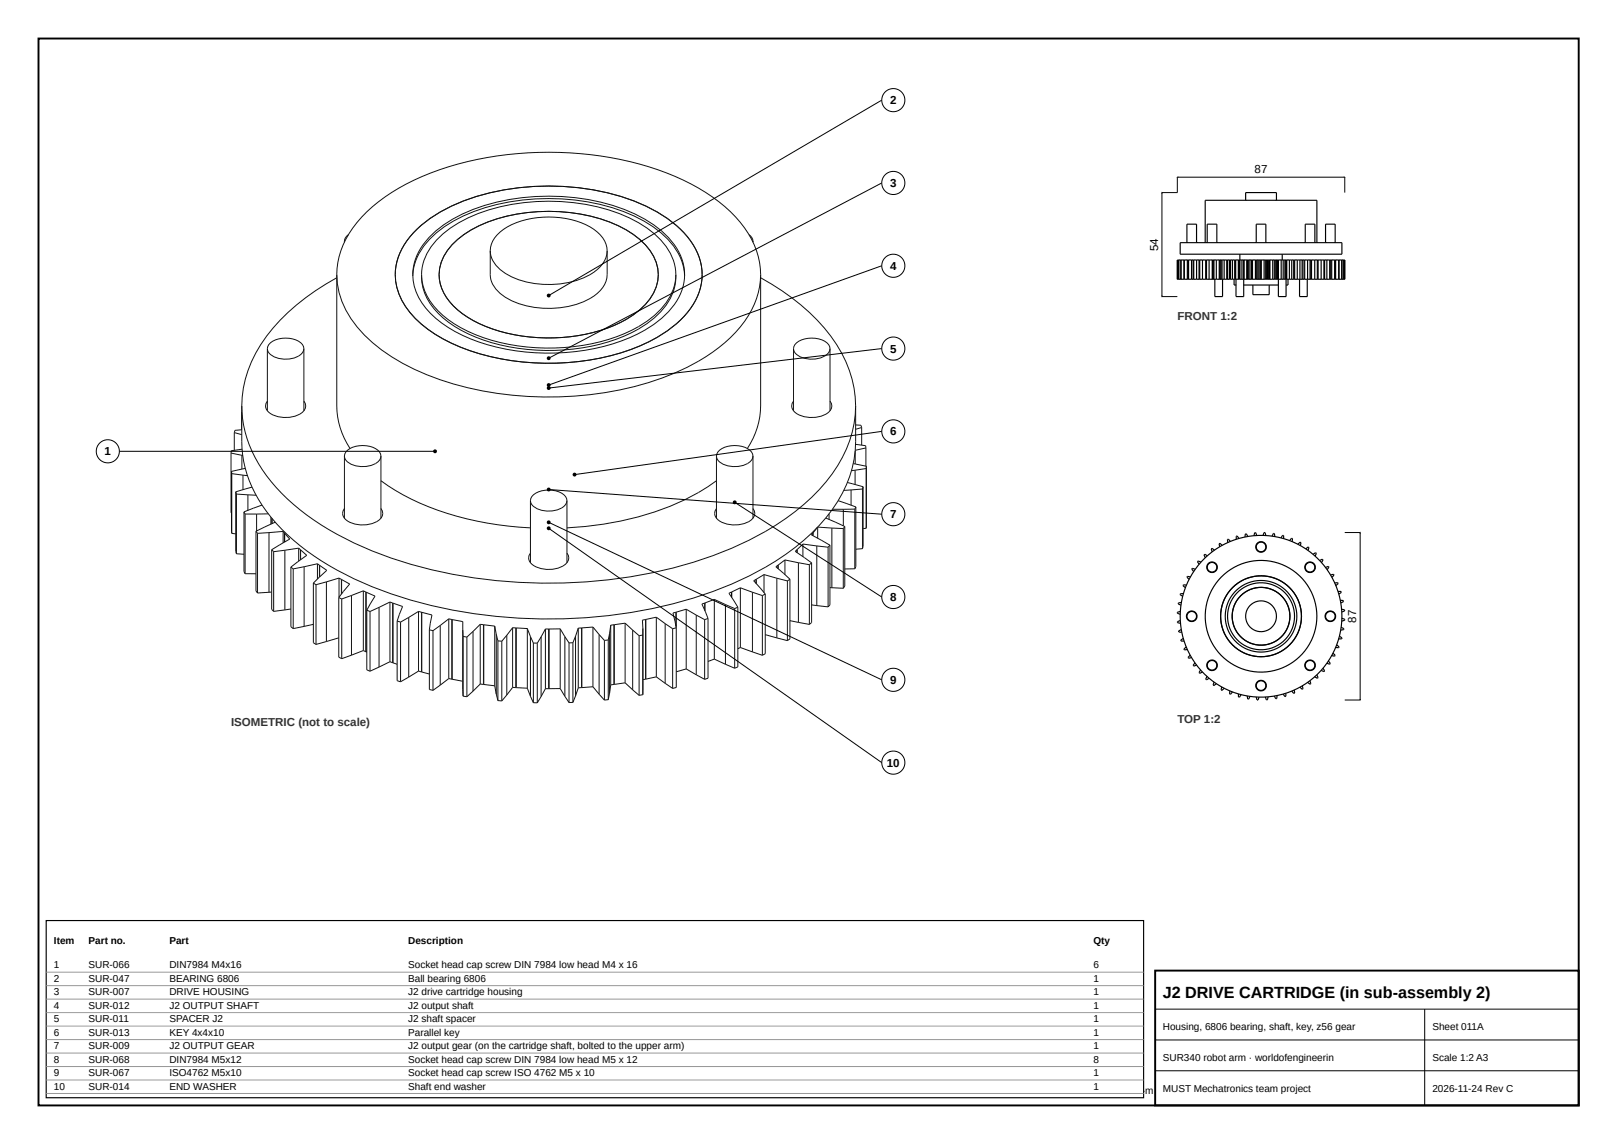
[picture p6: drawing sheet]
<svg xmlns="http://www.w3.org/2000/svg" width="420mm" height="297mm" viewBox="0 0 420 297" stroke-linecap="round" stroke-linejoin="round" font-family="sans-serif">
<path d="M10 10h400v277h-400zM300 252h110v35h-110z" fill="none" stroke="#000" stroke-width=".5"/>
<path d="M349.2 50v-4h-43.4v4h-4v27h4M31 117.2h82M349.2 138.3h4v43.4h-4M300 262h110M300 270h110M300 278h110M370 262v25" fill="none" stroke="#000" stroke-width=".26"/>
<g fill="none" stroke="#111" stroke-width=".26">
<path d="M108.3 59.5a43.2 43.2 0 0 1 22.6-10.2 63.8 63.8 0 0 1 36.9 4.2 26.6 26.6 0 0 1 12.8 11.1 14.6 14.6 0 0 1-3 17.5 41 41 0 0 1-21.7 10.9 64 64 0 0 1-38.7-3.9 27.2 27.2 0 0 1-12.8-11.1 14.8 14.8 0 0 1 2.9-17.5zM87.5 72.1a51.6 51.6 0 0 0-21.1 19.5 28.9 28.9 0 0 0-3.6 13.8M87.5 71.3v34.1a20.3 20.3 0 0 0 3.4 11M87.5 71.3a23.7 23.7 0 0 0 9.2 17.7 60.7 60.7 0 0 0 28.5 12.5 89.9 89.9 0 0 0 50.1-4.7 40.9 40.9 0 0 0 19-14.8 20.3 20.3 0 0 0 3.2-10.7M87.5 71.3a23.7 23.7 0 0 1 9.2-17.6 62.5 62.5 0 0 1 29.8-12.8 88.1 88.1 0 0 1 50.9 5.8 37.6 37.6 0 0 1 17.8 15.4 19.8 19.8 0 0 1 2.3 9.2M90.5 60.9a2.15 2.15 0 0 0-1 1.9M107.2 71.6a14.7 14.7 0 0 1 6.1-11.2 42.7 42.7 0 0 1 22.4-8.5 54 54 0 0 1 31.6 5.5 20.9 20.9 0 0 1 9.7 10.3l.6 1.9 .2 2M109.5 71.3a13.7 13.7 0 0 0 5.5 11.2 41.5 41.5 0 0 0 24.3 8.4 49.2 49.2 0 0 0 26.5-5.5 18.7 18.7 0 0 0 9.4-10.7l.3-3.4M109.5 71.3a14.2 14.2 0 0 0 5.5 10.6 41.5 41.5 0 0 0 24.3 8.4 49.2 49.2 0 0 0 26.5-5.5 18.7 18.7 0 0 0 9.4-10.7l.3-2.8M109.5 71.3a13.6 13.6 0 0 1 5.5-10.6 39.4 39.4 0 0 1 21.1-8.1 50.3 50.3 0 0 1 29.7 5.2 18.6 18.6 0 0 1 9.4 10.7l.3 2.8M111.4 61.7a37.5 37.5 0 0 1 20.8-9.9 56.6 56.6 0 0 1 32.7 3.8 24.1 24.1 0 0 1 11.4 9.8 12.9 12.9 0 0 1-2.7 15.5 36.2 36.2 0 0 1-19.2 9.6 56.7 56.7 0 0 1-34.3-3.4 23.1 23.1 0 0 1-12-11.3 13.1 13.1 0 0 1 3.3-14.1zM117.4 63.6a30.2 30.2 0 0 1 16.8-8 44.7 44.7 0 0 1 28.4 4.1 15.7 15.7 0 0 1 8.2 10 11.4 11.4 0 0 1-4.6 10.7 35.3 35.3 0 0 1-20.2 7.2 42.2 42.2 0 0 1-24.6-5.3 14.7 14.7 0 0 1-7.3-9.8 11 11 0 0 1 3.3-8.9z"/>
<path d="M127.3 65.1l.1 6.8a7.3 7.3 0 0 0 3.8 5.3 23.3 23.3 0 0 0 23-.3 7.2 7.2 0 0 0 3.5-5.6v-6.2M127.3 65.1l.1 .7a7.3 7.3 0 0 0 3.8 5.2 23.3 23.3 0 0 0 23-.3 7.2 7.2 0 0 0 3.5-5.6M127.3 65.1a7.6 7.6 0 0 1 4.5-6.2 23.4 23.4 0 0 1 22.4 .7 7.1 7.1 0 0 1 3.5 5.5M194.5 60.9a2.15 2.15 0 0 1 1 1.9M197.5 72.1a51.6 51.6 0 0 1 21.1 19.5 28.9 28.9 0 0 1 3.6 13.8M197.5 71.3v34.1a20.3 20.3 0 0 1-3.4 11M69.4 90.5a2.37 2.37 0 0 0 1.8 2.1 6.7 6.7 0 0 0 7.4-1l.3-1.1M69.4 90.5a3.2 3.2 0 0 1 3-2.5 6.4 6.4 0 0 1 6.2 1.5l.3 1M69.4 90.5v16.1M78.9 90.5v16.1M206.1 90.5a2.37 2.37 0 0 0 1.7 2.1 6.7 6.7 0 0 0 7.4-1l.4-1.1M206.1 90.5a3.2 3.2 0 0 1 2.9-2.5 6.4 6.4 0 0 1 6.2 1.5l.4 1"/>
<path d="M206.1 90.5v16.1M215.6 90.5v16.1M60 117.6l.1 15.5M60 117.6l2.8 .6M60.8 112.3v4.6M60.8 112.3l2 .5M62.7 107.1v4.5M62.7 107.1h.1M62.8 105.4v9.3a32.6 32.6 0 0 0 10.3 22.7 68.2 68.2 0 0 0 23.5 14.9 130.2 130.2 0 0 0 72.7 5.7 90.8 90.8 0 0 0 37.2-15.9 39.4 39.4 0 0 0 14.8-20.7l.8-4.5 .1-11.5M62.8 105.4a32.6 32.6 0 0 0 10.3 22.7 68.2 68.2 0 0 0 23.5 14.9 129.9 129.9 0 0 0 72.7 5.7 90.8 90.8 0 0 0 37.2-15.9 39.3 39.3 0 0 0 14.8-20.7l.5-2.2 .4-4.5M62.8 106.9l-.1 .2M62.8 111.6l-1.8 .1-.2 .6"/>
<path d="M62.8 118.2v3.6M62.8 118.2h.2M62.9 116.6l-2.9 .4v.6M69.4 104.1a2.34 2.34 0 0 0 1.5 3.6 7.4 7.4 0 0 0 8.1-1.2 1.87 1.87 0 0 0-.1-2.4M89.4 118.4a2.37 2.37 0 0 0 1.8 2.1 6.7 6.7 0 0 0 7.4-1l.3-1.1M89.4 118.4a3.2 3.2 0 0 1 3-2.5 6.4 6.4 0 0 1 6.2 1.5l.3 1M89.4 118.4v16.1M98.9 118.4v16.1M186.1 118.4v.4a3.2 3.2 0 0 0 2.9 2.1 6.2 6.2 0 0 0 6.2-1.4l.3-1.1M186.1 118.4a3.2 3.2 0 0 1 2.9-2.5 6.4 6.4 0 0 1 6.2 1.5l.3 1M186.1 118.4v16.1M195.5 118.4v16.1"/>
<path d="M206.1 104.1a2.34 2.34 0 0 0 1.4 3.6 7.4 7.4 0 0 0 8.1-1.2 1.87 1.87 0 0 0 0-2.4M222.1 117.1v3.4M222.2 115.4l2.6 .3 .1 .6M222.2 110.3l1.4 .1 .2 .6M223.8 111v4.6M223.8 111l-1.6 .5M224.9 116.3v4.7M224.9 116.3l-2.8 .6M60.1 122.4l.1 16.1M60.1 122.4l.1 .6M60.2 138.5l1 .1M60.2 123v15.5"/>
<path d="M60.2 123l2.9 .4M61.2 127.7v15.5l.2 .6M61.2 127.7l.2 .6M61.4 128.3v15.5M61.4 128.3l3 .2M63.1 123.4v3.7M63.1 123.4l1.2 .1M63.4 132.9v15.5l.2 .5M63.4 132.9l.2 .6M63.6 133.5v15.4M63.6 133.5h3M63.7 121.6l-3.6 .8"/>
<path d="M64.4 128.5v4M64.4 128.5l2.1 .1M65.4 126.5l-4.2 1.2M66.5 137.9v15.5l.4 .6M66.5 137.9l.4 .6M66.6 133.5v4.3M66.9 138.5v15.5M68 131.1l-4.6 1.8M69.7 133.4l-3.1 .1M69.9 138.3v15.5M69.9 138.3l-3 .2M70.3 134.2v1.9"/>
<path d="M70.6 134.6v1.4M71.5 135.6l-5 2.3M73.5 138v2.9M73.5 138l-3.6 .3M73.5 138l.4 .4M73.9 138.4v2.3M73.9 138.4v.1M73.9 138.5v2.2M73.9 138.5l1.3 1.5-4.6 2.7M89.4 132a2.34 2.34 0 0 0 1.5 3.6 7.4 7.4 0 0 0 8.1-1.2 1.87 1.87 0 0 0-.1-2.4M98.9 124.8a68.9 68.9 0 0 0 33.2 11.8l5.7 .4M137.8 130v.4a3.2 3.2 0 0 0 2.9 2.1 6.2 6.2 0 0 0 6.2-1.5l.3-1"/>
<path d="M137.8 130a3.2 3.2 0 0 1 2.9-2.6 6.3 6.3 0 0 1 6.2 1.5l.3 1.1M137.8 130v16.1M147.2 130v16.1M186.1 124.8a65.8 65.8 0 0 1-29.4 11.3l-9.5 .9M186.1 132a2.34 2.34 0 0 0 1.4 3.6 7.4 7.4 0 0 0 8.1-1.2 1.87 1.87 0 0 0-.1-2.4M211.1 138.4l-.4 .5 4.8 2.6M211.1 138.4v.7M212.3 136.9l-1.2 1.5M214.5 134.5l4.9 2.2M215.3 133.4v1.4M216 137.1l-3.7-.2v2.8M216 137.1v15.5"/>
<path d="M216 137.1l3 .1M216.2 132.2h2.8M217.7 130l4.6 1.6M219 137.2v15.5M219 132.2v4.3M219.4 136.7v15.5l-.4 .5M219.4 136.7l-.4 .5M220.1 125.3l4 1.1M221 127.2v4M221 127.2l-1.9 .1M221.6 120.4l3.4 .6M222 132.2v15.5"/>
<path d="M222 132.2h-3M222.1 122.1v3.7M222.1 122.1l-1 .1M222.3 131.6v15.5l-.3 .6M222.3 131.6l-.3 .6M224 127v15.4M224 127l-3 .2M224.1 126.4v15.5l-.1 .5M224.1 126.4l-.1 .6M225 137.1l-.9 .2M225 136.5v.6M225 121v16.1"/>
<path d="M225 121v.6l-2.9 .5M61.4 143.8l2 .1M63.6 148.9l2.9 .1M69.9 153.8l-3 .2M70.6 142.7v15.5l.5 .5M70.6 153.7l-.7 .1M70.6 142.7l.5 .5M71.1 143.2v15.5M74 158.3l-2.9 .4M74 142.9v15.4M74 142.9l-2.9 .3M75.5 147.2v15.5l.6 .5"/>
<path d="M75.5 158.1l-1.5 .2M75.5 147.2l.6 .5M76.1 147.7v15.5M77.6 142.3v3.4M77.6 142.3l-3.6 .6M77.6 142.3l.4 .4M78 142.7v2.6M78 142.7l1.7 1.5-4.2 3M79 147.1v15.5M79 147.1l-2.9 .6M81.4 151.4v15.5l.7 .4M81.4 151.4l.7 .4"/>
<path d="M82.1 151.8v15.5M82.4 146.4v3.9M82.4 146.4l-3.4 .7M82.4 146.4l.6 .3M83 146.7v3.1M83 146.7v.1M83 146.8v3M83 146.8l1.9 1.3-3.5 3.3M84.8 151.1v15.5M84.8 151.1l-2.7 .7M88 155.1v15.5l.7 .4M88 155.1l.7 .4"/>
<path d="M88 150.1v4.9M88 150.1l-3.2 1M88 150.1l.7 .3M88.7 150.4v3.8M88.7 150.4v.1M88.7 150.5l2.1 1.1-2.8 3.5M88.7 155.5v15.5M91.3 154.6v15.5M91.3 154.6l-2.6 .9M94.4 153.4v15.5M94.4 153.4l-3.1 1.2M94.4 153.4l.6 .3"/>
<path d="M95 153.7v15.5M95 153.7h.1M95.1 153.7v15.5M95.1 153.7l2.3 1.1-2.1 3.6M95.3 158.4v15.5l.8 .4M95.3 158.4l.8 .4M96.1 158.8v15.5M98.4 157.7v15.5M98.4 157.7l-2.3 1.1M101.3 156.3v15.5M101.3 156.3l-2.9 1.4M101.3 156.3l.7 .3"/>
<path d="M102 156.6v15.5M102 156.6h.1M102.1 156.6v15.5M102.1 156.6l2.4 .9-1.4 3.7M108.7 158.7v15.5M108.7 158.7l-2.6 1.6M108.7 158.7l.8 .2M109.5 158.9v15.5M109.5 158.9v.1M109.5 159v15.5M109.5 159l2.7 .7-.7 3.8M137.8 143.6a2.33 2.33 0 0 0 1.4 3.6 7.4 7.4 0 0 0 8.1-1.2 1.86 1.86 0 0 0-.1-2.4"/>
<path d="M175.5 158.9l-.7 .3 .8 3.8-.9 .2M175.5 158.9v3.6M175.6 158.9v19.6l-.9 .2M175.6 158.9h-.1M178.2 158.2v15.5M178.2 158.2l-2.6 .7M178.2 158.2l2.6 1.5M180.8 159.7v15.5M180.8 159.7l2.2 1.2M183 156.6v1.8M183 156.6l-.7 .2 1.6 3.8M183.1 156.5v2.1"/>
<path d="M183.1 156.5l-.1 .1M185.5 155.6v15.5M185.5 155.6l-2.4 .9M185.5 155.6l2.9 1.4M188.4 157v15.5M188.4 157l2.4 1M190 153.7l-.7 .3 2.3 3.6M190 153.7v1.3M190 153.7v1.4M190 153.7h.1M190.8 158v15.5M191.6 157.6v15.5l-.8 .4"/>
<path d="M191.6 157.6l-.8 .4M192.3 152.6v15.5M192.3 152.6l-2.3 1.1M192.3 152.6l3.1 1.2M195.4 153.8v15.4M195.4 153.8l2.6 .8M196.3 150.4l-.6 .4 3 3.4M196.3 150.4v1M196.4 150.4v1.1M196.4 150.4h-.1M198 154.6v15.5M198.4 149.2v4.6"/>
<path d="M198.4 149.2l-2 1.2M198.4 149.2l3.3 .9M198.7 154.2v15.5l-.7 .4M198.7 154.2l-.7 .4M201.7 150.1v15.5M201.7 150.1l2.8 .7M202 146.7l-.5 .4 3.6 3.3M202 146.7v.9M202.1 146.7v.9M202.1 146.7h-.1M203.8 145.4v3.8M203.8 145.4l-1.7 1.3"/>
<path d="M203.8 145.4l3.5 .7M204.5 150.8v15.5M205.1 150.4v15.5l-.6 .4M205.1 150.4l-.6 .4M207 142.7l-.5 .4 4.3 3M207 142.7v.8M207 142.7h.1M207.3 146.1v15.5M207.3 146.1l2.9 .5M208.5 141.2v3.3M208.5 141.2l-1.5 1.5M208.5 141.2l3.6 .5"/>
<path d="M210.2 146.6v15.5M210.8 157l1.3 .2M210.8 146.1v15.5l-.6 .5M210.8 146.1l-.6 .5M212.1 157.2l3 .4M212.1 141.7v15.5M212.1 141.7l3 .4M215.1 142.1v15.5M215.5 152.6h.5M215.5 141.5v15.5l-.4 .6M215.5 141.5l-.4 .6M216 152.6l3 .1"/>
<path d="M222 147.7h-2.6M224 142.4l-1.7 .2M79 162.6l-2.9 .6M81.4 162.1l-2.4 .5M84.8 166.6l-2.7 .7M88 165.6l-3.2 1M91.3 170.1l-2.6 .9M94.4 168.9l.6 .3M94.4 168.9l-3.1 1.2M95 169.2h.1M95.1 169.2l.2 .1M98.4 173.2l-2.3 1.1"/>
<path d="M101.3 171.8l.7 .3M101.3 171.8l-2.9 1.4M102 172.1h.1M102.1 172.1l1 .4M103.1 161.2v15.5l.9 .3M103.1 161.2l.9 .3M104 161.5v15.5M106.1 175.8l-2.1 1.2M106.1 160.3v15.5M106.1 160.3l-2.1 1.2M108.7 174.2l.8 .2M108.7 174.2l-2.6 1.6"/>
<path d="M109.5 174.4v.1M109.5 174.5l2 .5M111.5 163.5v15.5l.9 .2M111.5 163.5l.9 .2M112.4 163.7v15.5M114.3 177.9l-1.9 1.3M114.3 162.4v15.5M114.3 162.4l-1.9 1.3M116.5 176.2l.8 .1M116.5 176.2l-2.2 1.7M116.5 160.7v15.5M116.5 160.7l-2.2 1.7"/>
<path d="M116.5 160.7l.8 .1M117.3 176.3h.1M117.3 160.8v15.5M117.3 160.8l.1 .1M117.4 176.3l2.8 .6M117.4 160.9v15.4M117.4 160.9l2.8 .5v2.1M120.2 163.5l.1 17.2M120.2 163.5l.1 1.7M120.3 165.2v15.5M120.3 165.2l.9 .2M121.2 165.4v15.5"/>
<path d="M122.8 179.4l-1.6 1.5M122.8 163.9v15.5M122.8 163.9l-1.6 1.5M124.7 177.6l.9 .1M124.7 177.6l-1.9 1.8M124.7 162.1v15.5M124.7 162.1l-1.9 1.8M124.7 162.1l.9 .1M125.6 177.7h.1M125.6 162.2v15.5M125.6 162.2h.1M125.6 177.7l2.9 .3"/>
<path d="M125.6 162.2l2.9 .3M128.5 178l.4 2.2M128.5 162.5v15.5M128.5 162.5l.4 2.2M128.9 164.7v15.5M128.9 164.7l.4 1.7M129.3 166.4v15.5M129.3 166.4l1 .1M130.3 166.5v15.5M131.6 164.9v15.5M131.6 164.9l-1.3 1.6M133.1 178.5h.9"/>
<path d="M133.1 178.5l-1.5 1.9M133.1 163v15.5M133.1 163l-1.5 1.9M133.1 163h.9M134 178.5h.1M134 163v15.5M134 163h.1M134.1 178.5l2.8 .2M134.1 163v15.5M134.1 163l2.8 .2M136.9 178.7l.9 2.1M136.9 163.2v15.5"/>
<path d="M136.9 163.2l.9 2.1M137.8 165.3v15.5M137.8 165.3l.7 1.6M138.5 166.9v15.5M138.5 166.9l1 .1M139.5 167v15.5M140.5 165.3v15.5M140.5 165.3l-1 1.7M141.6 178.8h1M141.6 178.8l-1.1 2M141.6 163.3v15.5M141.6 163.3l-1.1 2"/>
<path d="M141.6 163.3h.9M142.5 163.3v15.5M142.5 163.3h.1M142.6 163.3v15.5M145.5 178.8l1.2 2M145.5 178.8h-2.9M145.5 163.3v15.5M145.5 163.3h-2.9M145.5 163.3l1.2 2M146.7 165.3v15.5M146.7 165.3l1.1 1.6M147.8 166.9v15.5"/>
<path d="M148.8 166.9v15.5M148.8 166.9h-1M149.5 165.2v15.5M149.5 165.2l-.7 1.7M150.2 178.6l-.7 2.1M150.2 163.1v15.5M150.2 163.1l-.7 2.1M151 178.5h.1M151 178.5l-.8 .1M151 163v15.5M151 163l-.8 .1M151.1 163v15.5"/>
<path d="M151.1 163h-.1M154 178.3l1.6 1.9M154 178.3l-2.9 .2M154 162.8v15.5M154 162.8l-2.9 .2M154 162.8l1.6 1.9M155.6 164.7v15.5M155.6 164.7l1.4 1.6M157 166.3v15.5M158 166.2v15.4M158 166.2l-1 .1M158.3 179.9l-.3 1.7"/>
<path d="M158.3 164.4v15.5M158.3 164.4l-.3 1.8M158.6 177.8l-.3 2.1M158.6 162.3v15.5M158.6 162.3l-.3 2.1M159.4 177.7l-.8 .1M159.4 162.2v15.5M159.4 162.2l-.8 .1M159.5 177.7h-.1M159.5 162.2v15.5M159.5 162.2h-.1M162.3 177.3l2 1.8"/>
<path d="M162.3 177.3l-2.8 .4M162.3 161.8v15.5M162.3 161.8l-2.8 .4M162.3 161.8l2 1.8M164.3 179.1l1.7 1.4M164.3 163.6v15.5M164.3 163.6l1.7 1.4M166 165v15.5M166.9 164.9v15.5M166.9 164.9l-.9 .1M167 163.1l-.1 17.3M167 163.1l-.1 1.8"/>
<path d="M167.6 176.3l-.6 .2M167.6 160.8l-.8 .2 .2 2.1M167.6 160.8v15.5M167.7 176.3h-.1M167.7 160.8v15.5M167.7 160.8h-.1M170.4 175.7l2.3 1.7M170.4 175.7l-2.7 .6M170.4 160.2v15.5M170.4 160.2l-2.7 .6M170.4 160.2l2.3 1.7M172.7 177.4l2 1.3"/>
<path d="M172.7 161.9v15.5M172.7 161.9l2 1.3M174.7 163.2v15.5M178.2 173.7l2.6 1.5M178.2 173.7l-2.6 .7M180.8 175.2l2.2 1.2M183 160.9v15.5M183.9 160.6v15.5l-.9 .3M183.9 160.6l-.9 .3M185.5 171.1l2.9 1.4M185.5 171.1l-1.6 .6M188.4 172.5l2.4 1"/>
<path d="M192.3 168.1l3.1 1.1M192.3 168.1l-.7 .3M195.4 169.2l2.6 .9M198.7 164.8l3 .8M201.7 165.6l2.8 .7M205.1 161.1l2.2 .5M207.3 161.6l2.9 .5M120.3 180.7l.9 .2M128.9 180.2l.4 1.7M129.3 181.9l1 .1M131.6 180.4l-1.3 1.6M137.8 180.8l.7 1.6"/>
<path d="M138.5 182.4l1 .1M140.5 180.8l-1 1.7M146.7 180.8l1.1 1.6M148.8 182.4h-1M149.5 180.7l-.7 1.7M155.6 180.2l1.4 1.6M158 181.6l-1 .2M166.9 180.4l-.9 .1"/>
</g>
<g fill="none" stroke="#000" stroke-width=".3">
<path d="M323.5 52v-2h8v2M305.8 67.5h43.4v5h-43.4zM305.8 67.5v5M306.1 67.5v5M306.5 63h42v3h-42zM306.6 67.5v5M306.7 67.5v5M307.5 67.5v5M307.6 67.5v5M308.2 63v-4.8h2.5v4.8M308.4 67.5v5M308.5 67.5v5"/>
<path d="M308.7 67.5v5M309.4 67.5v5M309.9 67.5v5M310 67.5v5M310.8 67.5v5M311.4 67.5v5M311.6 67.5v5M312.3 67.5v5M313 63v-11h29v11M313.1 67.5v5M313.3 67.5v5M313.5 63v-4.8h2.5v4.8"/>
<path d="M314 67.5v5M314.8 67.5v5M315 67.5v5M315.3 67.5v5M315.5 72.5v4.5h2v-4.5M315.9 67.5v5M316.6 67.5v5M316.8 67.5v5M317.1 67.5v5M317.4 67.5v5M317.9 67.5v5M318.6 67.5v5"/>
<path d="M318.8 67.5v5M319.3 67.5v5M319.6 67.5v5M320.1 67.5v5M320.5 72.5v1.5h.5M320.7 67.5v5M320.9 67.5v5M321.6 67.5v5M321.9 67.5v5M322 66v1.5M322.3 67.5v5M322.8 67.5v5"/>
<path d="M323 74h9M323 67.5v9.5h-2v-4.5M323.1 67.5v5M323.8 67.5v5M323.9 67.5v5M324 67.5v5M324.3 67.5v5M324.6 67.5v5M325 67.5v5M325.2 67.5v5M325.4 74v2.5h4.2v-2.5M326 67.5v5"/>
<path d="M326.2 63v-4.8h2.5v4.8M326.2 67.5v5M326.4 67.5v5M326.7 67.5v5M327 67.5v5M327.3 67.5v5M327.5 67.5v5M328.3 67.5v5M328.6 67.5v5M328.9 67.5v5M329.2 67.5v5M329.3 67.5v5"/>
<path d="M329.5 67.5v5M329.7 67.5v5M330.5 67.5v5M330.9 67.5v5M331.3 67.5v5M331.6 67.5v5M331.7 67.5v5M332 67.5v9.5h2v-4.5M332.7 67.5v5M333 66v1.5M333.2 67.5v5M333.7 67.5v5"/>
<path d="M333.9 67.5v5M334.1 67.5v5M334.5 72.5v1.5h-.5M334.9 67.5v5M335.5 67.5v5M336 67.5v5M336.2 67.5v5M336.9 67.5v5M337.5 72.5v4.5h2v-4.5M337.6 67.5v5M338.2 67.5v5M338.4 67.5v5"/>
<path d="M338.8 67.5v5M339 63v-4.8h2.5v4.8M339.6 67.5v5M340.2 67.5v5M340.4 67.5v5M340.6 67.5v5M341.4 67.5v5M342.1 67.5v5M342.3 67.5v5M343.1 67.5v5M343.8 67.5v5M344 67.5v5"/>
<path d="M344.2 63v-4.8h2.5v4.8M344.6 67.5v5M345.3 67.5v5M345.5 67.5v5M345.8 67.5v5M346.6 67.5v5M346.7 67.5v5M346.9 67.5v5M347.7 67.5v5M347.8 67.5v5M348.4 67.5v5M348.5 67.5v5"/>
<path d="M349 67.5v5M321.7 139.8l-.4-.7-.2 .1v.8M324 139.3l-.3-.7h-.3l-.1 .8M326.4 139l-.3-.7h-.3l-.1 .8M328 139l.3-.7h.2l.2 .7M330.4 139.2l.3-.7h.3l.1 .8M332.7 139.6l.4-.6h.3v.8M306.5 158.7l-.7 .2v.3l.7 .3M306.8 156.4l-.8 .1v.3l.7 .3M307.3 154.1h-.8v.3l.6 .4M308.1 151.9l-.8-.1-.1 .3 .7 .5M309.1 149.8l-.7-.2-.1 .3 .5 .5"/>
<path d="M310.4 147.8l-.7-.3-.2 .3 .5 .6M311.9 145.9l-.7-.3-.2 .2 .4 .7M313.6 144.3l-.7-.4-.2 .2 .3 .7M315.4 142.8l-.6-.4-.2 .1 .2 .8M317.4 141.6l-.6-.6-.2 .2 .2 .7M319.5 140.6l-.5-.6-.2 .1 .1 .8M334.9 140.4l.5-.7 .3 .1-.1 .8M337.1 141.3l.5-.5 .3 .1-.2 .7M339.1 142.5l.6-.5 .2 .2-.2 .7M341 143.9l.7-.4 .2 .2-.4 .7M342.7 145.5l.7-.3 .2 .2-.4 .7M344.2 147.3l.8-.2 .1 .2-.4 .6"/>
<path d="M345.5 149.3l.8-.2 .1 .2-.5 .6M346.6 151.4l.8-.1 .1 .2-.6 .5M347.5 153.6h.8v.2l-.6 .4M348.1 155.8l.8 .1v.3l-.7 .3M348.4 158.2l.8 .1v.3l-.7 .3M306.5 161.1l-.7 .3v.3l.8 .1M306.8 163.4l-.7 .4v.3l.8 .1M307.3 165.7l-.7 .5 .1 .2h.8M308.1 168l-.6 .5 .1 .2 .8-.1M309.1 170.1l-.6 .6 .2 .2 .7-.2M310.3 172.1l-.4 .6 .1 .2 .8-.2M311.8 173.9l-.4 .7 .2 .2 .7-.3"/>
<path d="M313.4 175.6l-.3 .7 .2 .2 .7-.4M315.3 177.1l-.3 .7 .3 .2 .6-.5M317.3 178.3l-.2 .8 .3 .1 .5-.5M319.4 179.4l-.1 .8 .3 .1 .5-.7M333.9 180v.8h-.2l-.5-.6M336.1 179.1l.1 .8-.2 .1-.5-.6M338.2 178l.2 .8-.2 .1-.6-.5M340.2 176.7l.2 .8-.2 .1-.6-.4M342 175.2l.3 .7-.2 .2-.7-.4M343.6 173.5l.4 .7-.2 .2-.7-.4M345 171.6l.5 .6-.2 .2-.7-.2M346.2 169.6l.5 .5-.1 .3-.8-.2"/>
<path d="M347.1 167.4l.7 .5-.1 .3-.8-.1M347.8 165.2l.7 .4-.1 .3h-.7M348.3 162.9l.7 .3v.3l-.8 .1M348.5 160.5l.7 .3v.2l-.7 .2M321.6 180.2v.7l.3 .1 .4-.7M323.9 180.7l.1 .8h.3l.3-.7M326.2 181l.2 .7h.3l.3-.7M329.3 180.9l-.1 .8h-.3l-.3-.7M331.7 180.6l-.1 .8h-.3l-.4-.7"/>
<circle cx="309.5" cy="160" r="1.25"/>
<circle cx="309.5" cy="160" r="1.38"/>
<circle cx="314.8" cy="147.3" r="1.25"/>
<circle cx="314.8" cy="147.3" r="1.38"/>
<circle cx="327.5" cy="160" r="9.3"/>
<circle cx="327.5" cy="160" r="21"/>
<circle cx="327.5" cy="142" r="1.25"/>
<circle cx="327.5" cy="160" r="14.5"/>
<circle cx="327.5" cy="160" r="10.5"/>
<circle cx="327.5" cy="160" r="4"/>
<circle cx="327.5" cy="160" r="8.7"/>
<circle cx="327.5" cy="142" r="1.38"/>
<circle cx="340.2" cy="147.3" r="1.37"/>
<circle cx="340.2" cy="147.3" r="1.25"/>
<circle cx="345.5" cy="160" r="1.25"/>
<circle cx="345.5" cy="160" r="1.38"/>
<circle cx="314.8" cy="172.7" r="1.25"/>
<circle cx="314.8" cy="172.7" r="1.38"/>
<circle cx="327.5" cy="178" r="1.25"/>
<circle cx="327.5" cy="160" r="7.5"/>
<circle cx="327.5" cy="178" r="1.38"/>
<circle cx="340.2" cy="172.7" r="1.37"/>
<circle cx="340.2" cy="172.7" r="1.25"/>
</g>
<g fill="#000">
<path d="M301.8 49.7l.1 .6h-.3zM305.5 46l.5-.2v.4zM349 45.8l.5 .2-.5 .2zM301.6 76.7h.3l-.1 .6zM353.2 138l.2 .5h-.3zM353.1 181.5h.3l-.2 .5z"/>
<circle cx="113" cy="117.2" r=".5"/>
</g>
<circle cx="28" cy="117.2" r="3" fill="#fff"/>
<g fill="none" stroke="#000" stroke-width=".26">
<path d="M229 26l-86.5 50.7"/>
<circle cx="28" cy="117.2" r="3"/>
</g>
<circle cx="142.5" cy="76.7" r=".5" fill="#000"/>
<circle cx="232" cy="26" r="3" fill="#fff"/>
<g fill="none" stroke="#000" stroke-width=".26">
<path d="M229 47.5l-86.5 45.5"/>
<circle cx="232" cy="26" r="3"/>
</g>
<circle cx="142.5" cy="93" r=".5" fill="#000"/>
<circle cx="232" cy="47.5" r="3" fill="#fff"/>
<g fill="none" stroke="#000" stroke-width=".26">
<path d="M229 69l-86.5 31"/>
<circle cx="232" cy="47.5" r="3"/>
</g>
<circle cx="142.5" cy="100" r=".5" fill="#000"/>
<circle cx="232" cy="69" r="3" fill="#fff"/>
<g fill="none" stroke="#000" stroke-width=".26">
<path d="M229 90.5l-86.5 10.2"/>
<circle cx="232" cy="69" r="3"/>
</g>
<circle cx="142.5" cy="100.7" r=".5" fill="#000"/>
<circle cx="232" cy="90.5" r="3" fill="#fff"/>
<g fill="none" stroke="#000" stroke-width=".26">
<path d="M229 112l-79.8 11.2"/>
<circle cx="232" cy="90.5" r="3"/>
</g>
<circle cx="149.2" cy="123.2" r=".5" fill="#000"/>
<circle cx="232" cy="112" r="3" fill="#fff"/>
<g fill="none" stroke="#000" stroke-width=".26">
<path d="M142.5 127.1l86.5 6.4"/>
<circle cx="232" cy="112" r="3"/>
</g>
<circle cx="142.5" cy="127.1" r=".5" fill="#000"/>
<circle cx="232" cy="133.5" r="3" fill="#fff"/>
<g fill="none" stroke="#000" stroke-width=".26">
<path d="M190.8 130.4l38.2 24.6"/>
<circle cx="232" cy="133.5" r="3"/>
</g>
<circle cx="190.8" cy="130.4" r=".5" fill="#000"/>
<circle cx="232" cy="155" r="3" fill="#fff"/>
<g fill="none" stroke="#000" stroke-width=".26">
<path d="M142.5 135.6l86.5 40.9"/>
<circle cx="232" cy="155" r="3"/>
</g>
<circle cx="142.5" cy="135.6" r=".5" fill="#000"/>
<circle cx="232" cy="176.5" r="3" fill="#fff"/>
<g fill="none" stroke="#000" stroke-width=".26">
<path d="M142.5 137.2l86.5 60.8"/>
<circle cx="232" cy="176.5" r="3"/>
</g>
<circle cx="142.5" cy="137.2" r=".5" fill="#000"/>
<circle cx="232" cy="198" r="3" fill="#fff"/>
<circle cx="232" cy="198" r="3" fill="none" stroke="#000" stroke-width=".26"/>
<path d="M12 239h285v46h-285z" fill="#fff"/>
<path d="M12 239h285v46h-285z" fill="none" stroke="#000" stroke-width=".3"/>
<path d="M12 252.4h285M12 255.9h285M12 259.4h285M12 262.9h285M12 266.4h285M12 269.9h285M12 273.4h285M12 276.9h285M12 280.4h285M12 283.9h285" fill="none" stroke="#999" stroke-width=".26"/>
<text font-size="4.2" x="302" y="259">J2 DRIVE CARTRIDGE (in sub-assembly 2)</text>
<g font-size="3">
<text x="231.2" y="27.1">2</text>
<text x="325.8" y="45">87</text>
<text x="231.2" y="48.5">3</text>
<text x="300.8" y="65.2" transform="rotate(-90 300.8 65.2)">54</text>
<text x="231.2" y="70">4</text>
<text x="231.2" y="91.5">5</text>
<text x="231.2" y="113">6</text>
<text x="27.2" y="118.2">1</text>
<text x="231.2" y="134.5">7</text>
<text x="231.2" y="156">8</text>
<text x="352.2" y="161.7" transform="rotate(-90 352.2 161.7)">87</text>
<text x="231.2" y="177.5">9</text>
<text x="230.3" y="199">10</text>
</g>
<g font-size="3" fill="#333">
<text x="305.8" y="83">FRONT 1:2</text>
<text x="60" y="188.5">ISOMETRIC (not to scale)</text>
<text x="305.8" y="187.7">TOP 1:2</text>
</g>
<g font-size="2.6">
<text x="14" y="245">Item</text>
<text x="23" y="245">Part no.</text>
<text x="44" y="245">Part</text>
<text x="106" y="245">Description</text>
<text x="284" y="245">Qty</text>
<text x="14" y="251.4">1</text>
<text x="23" y="251.4">SUR-066</text>
<text x="44" y="251.4">DIN7984 M4x16</text>
<text x="106" y="251.4">Socket head cap screw DIN 7984 low head M4 x 16</text>
<text x="284" y="251.4">6</text>
<text x="14" y="254.9">2</text>
<text x="23" y="254.9">SUR-047</text>
<text x="44" y="254.9">BEARING 6806</text>
<text x="106" y="254.9">Ball bearing 6806</text>
<text x="284" y="254.9">1</text>
<text x="14" y="258.4">3</text>
<text x="14" y="261.9">4</text>
<text x="23" y="258.4">SUR-007</text>
<text x="23" y="261.9">SUR-012</text>
<text x="44" y="258.4">DRIVE HOUSING</text>
<text x="44" y="261.9">J2 OUTPUT SHAFT</text>
<text x="106" y="258.4">J2 drive cartridge housing</text>
<text x="106" y="261.9">J2 output shaft</text>
<text x="284" y="258.4">1</text>
<text x="284" y="261.9">1</text>
<text x="14" y="265.4">5</text>
<text x="14" y="268.9">6</text>
<text x="23" y="265.4">SUR-011</text>
<text x="23" y="268.9">SUR-013</text>
<text x="44" y="265.4">SPACER J2</text>
<text x="44" y="268.9">KEY 4x4x10</text>
<text x="106" y="265.4">J2 shaft spacer</text>
<text x="106" y="268.9">Parallel key</text>
<text x="284" y="265.4">1</text>
<text x="284" y="268.9">1</text>
<text x="302" y="267.5">Housing, 6806 bearing, shaft, key, z56 gear</text>
<text x="372" y="267.5">Sheet 011A</text>
<text x="14" y="272.4">7</text>
<text x="14" y="275.9">8</text>
<text x="23" y="272.4">SUR-009</text>
<text x="23" y="275.9">SUR-068</text>
<text x="44" y="272.4">J2 OUTPUT GEAR</text>
<text x="44" y="275.9">DIN7984 M5x12</text>
<text x="106" y="272.4">J2 output gear (on the cartridge shaft, bolted to the upper arm)</text>
<text x="106" y="275.9">Socket head cap screw DIN 7984 low head M5 x 12</text>
<text x="284" y="272.4">1</text>
<text x="284" y="275.9">8</text>
<text x="302" y="275.5">SUR340 robot arm · worldofengineerin</text>
<text x="372" y="275.5">Scale 1:2 A3</text>
<text x="14" y="279.4">9</text>
<text x="23" y="279.4">SUR-067</text>
<text x="44" y="279.4">ISO4762 M5x10</text>
<text x="106" y="279.4">Socket head cap screw ISO 4762 M5 x 10</text>
<text x="284" y="279.4">1</text>
<text x="14" y="282.9">10</text>
<text x="23" y="282.9">SUR-014</text>
<text x="44" y="282.9">END WASHER</text>
<text x="106" y="282.9">Shaft end washer</text>
<text x="230" y="284">Units mm · First-angle projection (ISO 128-30) · ISO 2768-</text>
<text x="284" y="282.9">1</text>
<text x="297.4" y="284">m</text>
<text x="302" y="283.5">MUST Mechatronics team project</text>
<text x="372" y="283.5">2026-11-24 Rev C</text>
</g>
</svg>
